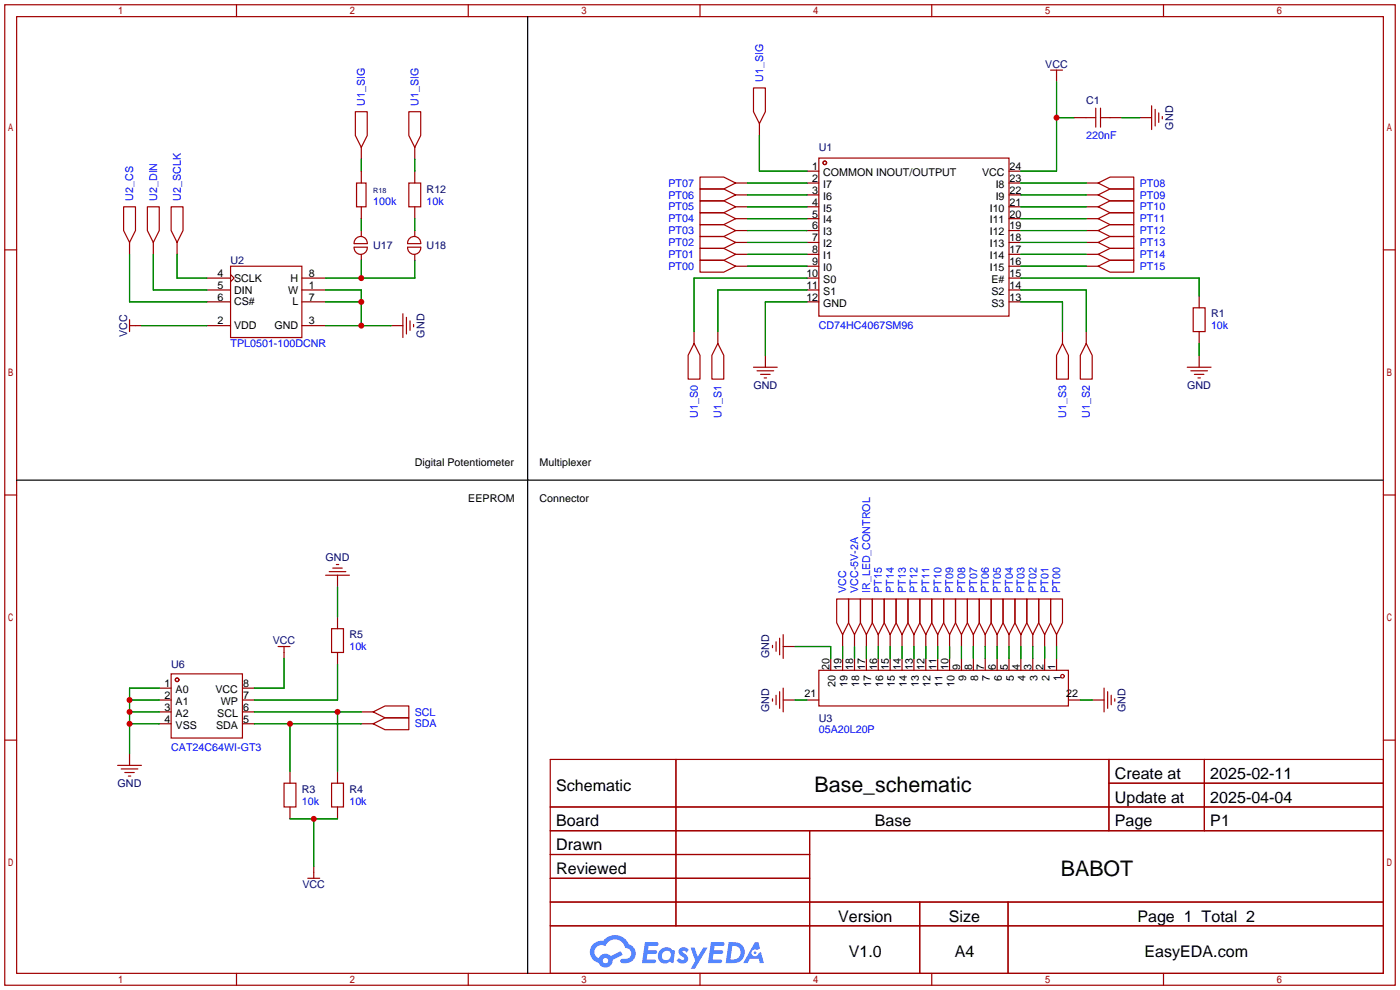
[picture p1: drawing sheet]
<svg xmlns="http://www.w3.org/2000/svg" width="299mm" height="212mm" viewBox="0 0 299 212" stroke-linecap="round" stroke-linejoin="round" font-family="sans-serif">
<g fill="none" stroke="#a10000" stroke-width=".25">
<path d="M1 1h297.2v209.6h-297.2zM3.6 3.6h292.1v204.4h-292.1zM50.5 1v2.6M100.1 1v2.6M149.6 1v2.6M199.1 1v2.6M248.7 1v2.6M1 53.4h2.6M295.7 53.4h2.5M1 105.8h2.6M295.7 105.8h2.5M1 158.2h2.6"/>
<path d="M295.7 158.2h2.5M117.6 162.3h178.1v45.7h-178.1zM117.6 172.5h178.1M117.6 177.5h178.1M144.5 162.3v35.6M173 177.5v30.5M237 162.3v15.2M237 167.4h58.7M257.4 162.3v15.2M117.6 182.6h55.4M117.6 192.8h178.1M117.6 187.7h55.4"/>
<path d="M117.6 197.9h178.1M196.6 192.8v15.2M215.4 192.8v15.2M50.5 208v2.6M100.1 208v2.6M149.6 208v2.6M199.1 208v2.6M248.7 208v2.6"/>
</g>
<g fill="#5487ff">
<path d="M145.3 202.7a1.3 1.3 0 0 1 1.9 .3l-.4 .6a.54 .54 0 0 0-.9-.2l.1 .2a1.34 1.34 0 0 1 .9 1.8 1.47 1.47 0 0 1-2.3-.1l.5-.6 .8 .5a.31 .31 0 0 0 .4-.3 .31 .31 0 0 0-.3-.4 1.12 1.12 0 0 1-.7-1.8z"/>
<path d="M147.6 202.5h.9l.6 2 1.2-2h.9l-2.7 4.6h-.9l1-1.7z"/>
<path d="M137.8 201.4h1.7a1.31 1.31 0 0 1 1.2 .2 .4 .4 0 0 1-.3 .5l-1.8 .1-.1 .9h1.6a.4 .4 0 0 1 .4 .4 .4 .4 0 0 1-.5 .4h-1.6l-.2 1.2h1.4a.46 .46 0 0 1 .5 0 .46 .46 0 0 1 .1 .5l-.4 .2h-2.6z"/>
<path d="M151.9 201.4h1.7a1.32 1.32 0 0 1 1.2 .2 .39 .39 0 0 1-.3 .5l-1.8 .1-.1 .9h1.6a.4 .4 0 0 1 .4 .4 .4 .4 0 0 1-.4 .4h-1.7l-.2 1.2h1.4a.46 .46 0 0 1 .5 0 .46 .46 0 0 1 .1 .5l-.4 .2h-2.6z"/>
<path d="M161.3 201.4h.8l.3 1.3-.6 .4a.75 .75 0 0 0-1.1 .3 .75 .75 0 0 0 .5 1 .75 .75 0 0 0 .9-.7l.5-.2 .6 2.3h-.8l-.3-.9h-1.8l-.5 .9h-1z"/>
<path d="M155.7 201.4l-.6 4.4h1.5a2.27 2.27 0 0 0 2.6-2.2 2.27 2.27 0 0 0-2.7-2.2zM156.5 202.1a1.5 1.5 0 0 1 1.8 1.6 1.5 1.5 0 0 1-1.9 1.4h-.3z"/>
<path d="M141.2 203a1.6 1.6 0 0 0-.3 2.3 1.6 1.6 0 0 0 2.3 .2l.7 .3 .3-2.4-.1-.3-.5-.1a1.58 1.58 0 0 0-2.4 0zM141.8 203.5a.98 .98 0 0 1 1.6 .4 .98 .98 0 0 1-1.1 1.3 .94 .94 0 0 1-.9-.7 .94 .94 0 0 1 .4-1z"/>
<path d="M126.8 201.8a2.37 2.37 0 0 0 1.1 4 1.54 1.54 0 0 0 1.8 1 1.54 1.54 0 0 0 1.2-1.6l2.2-1.1-.5-.8-2 1a1.57 1.57 0 0 0-2.7 .5 1.5 1.5 0 0 1-.7-2.1 1.5 1.5 0 0 1 2.2-.5 2.23 2.23 0 0 1 2.3-1.4 2.23 2.23 0 0 1 2 1.8 1.16 1.16 0 0 1 1.2 1.1 1.16 1.16 0 0 1-1.1 1.2h-.7a.47 .47 0 0 0-.5 .4 .47 .47 0 0 0 .4 .5 2.17 2.17 0 0 0 2.5-.9 2.17 2.17 0 0 0-.3-2.7l-.8-.4a3.2 3.2 0 0 0-5.5-.7l-1.1 .1zM128.8 205.3a.6 .6 0 0 1 1.2 0 .6 .6 0 0 1-1.2 0z"/>
<circle cx="161.4" cy="203.6" r=".28"/>
</g>
<g fill="none" stroke="#a10000" stroke-width=".25">
<path d="M161 18.8h2.6v5.1l-1.3 2.5-1.3-2.5zM224.5 15h2.6M225.8 15v1.3M75.9 23.9h2.6v5.1l-1.3 2.5-1.3-2.5zM76.2 39.1h2v5.1h-2zM87.4 39.1h2.5v5.1h-2.5zM87.4 23.9h2.5v5.1l-1.3 2.5-1.2-2.5zM149.6 37.8h5.1l2.5 1.3-2.5 1.3h-5.1zM175 33.8h40.6v33.8h-40.6zM232.2 25.1h2M234.2 23.1v4.1M234.7 39.1l2.5-1.3h5.1v2.6h-5.1z"/>
<path d="M235.2 25.1h2M235.2 23.1v4.1M246.1 22.6v5.1M246.9 23.4v3.5M247.6 24.1v2.1M248.4 24.9v.5M26.4 44.2h2.6v5.1l-1.3 2.5-1.3-2.5zM31.5 44.2h2.5v5.1l-1.2 2.5-1.3-2.5zM36.6 44.2h2.5v5.1l-1.3 2.5-1.2-2.5zM49.3 56.9h15.2v15.2h-15.2zM75.7 52.8h2.8a1.4 1.4 0 0 1-1.4 1.6 1.4 1.4 0 0 1-1.4-1.6zM76 51a1.4 1.4 0 0 1 1.6-.3 1.4 1.4 0 0 1 .9 1.4h-2.8l.1-.7z"/>
<path d="M87.1 52.8h2.8a1.4 1.4 0 0 1-1.4 1.6 1.4 1.4 0 0 1-1.4-1.6zM87.5 51a1.4 1.4 0 0 1 1.6-.3 1.4 1.4 0 0 1 .8 1.4h-2.8l.1-.7zM149.6 53.1h5.1l2.5 1.3-2.5 1.2h-5.1zM149.6 55.6h5.1l2.5 1.3-2.5 1.3h-5.1zM149.6 50.5h5.1l2.5 1.3-2.5 1.3h-5.1zM149.6 48h5.1l2.5 1.3-2.5 1.2h-5.1zM149.6 45.5h5.1l2.5 1.2-2.5 1.3h-5.1zM149.6 42.9h5.1l2.5 1.3-2.5 1.3h-5.1zM149.6 40.4h5.1l2.5 1.3-2.5 1.2h-5.1zM234.7 41.7l2.5-1.3h5.1v2.5h-5.1zM234.7 44.2l2.5-1.3h5.1v2.6h-5.1zM234.7 46.7l2.5-1.2h5.1v2.5h-5.1z"/>
<path d="M234.7 49.3l2.5-1.3h5.1v2.5h-5.1zM234.7 51.8l2.5-1.3h5.1v2.6h-5.1zM234.7 54.4l2.5-1.3h5.1v2.5h-5.1zM234.7 56.9l2.5-1.3h5.1v2.6h-5.1zM27.7 68.3v2.6M27.7 69.6h1.3M86.1 67.1v5M86.9 67.8v3.6M87.6 68.6v2M88.4 69.3v.5M148.3 73.4l1.3 2.5v5.1h-2.5v-5.1zM153.4 73.4l1.3 2.5v5.1h-2.6v-5.1z"/>
<path d="M161 78.5h5.1M161.8 79.2h3.6M227.1 73.4l1.2 2.5v5.1h-2.5v-5.1zM232.2 73.4l1.2 2.5v5.1h-2.5v-5.1zM253.7 78.5h5.1M254.5 79.2h3.6M255 65.8h2.6v5.1h-2.6zM162.6 80h2M163.3 80.8h.5M255.3 80h2M256 80.8h.5M59.4 138.2h2.6"/>
<path d="M60.7 138.2v1.2M69.6 122.9h5.1M70.4 122.2h3.5M70.9 134.4h2.5v5h-2.5zM71.1 121.4h2.1M71.9 120.6h.5M165.1 137.9v.5M165.9 137.2v2M166.6 136.4v3.6M167.4 135.6v5.1M178.8 128h2.6v5.1l-1.3 2.5-1.3-2.5zM181.4 128h2.5v5.1l-1.3 2.5-1.2-2.5z"/>
<path d="M183.9 128h2.5v5.1l-1.2 2.5-1.3-2.5zM186.4 128h2.6v5.1l-1.3 2.5-1.3-2.5zM189 128h2.5v5.1l-1.3 2.5-1.2-2.5zM191.5 128h2.6v5.1l-1.3 2.5-1.3-2.5zM194.1 128h2.5v5.1l-1.3 2.5-1.2-2.5zM196.6 128h2.5v5.1l-1.2 2.5-1.3-2.5zM199.1 128h2.6v5.1l-1.3 2.5-1.3-2.5zM201.7 128h2.5v5.1l-1.3 2.5-1.2-2.5zM204.2 128h2.6v5.1l-1.3 2.5-1.3-2.5zM206.8 128h2.5v5.1l-1.3 2.5-1.2-2.5zM209.3 128h2.5v5.1l-1.2 2.5-1.3-2.5zM211.8 128h2.6v5.1l-1.3 2.5-1.3-2.5z"/>
<path d="M214.4 128h2.5v5.1l-1.3 2.5-1.2-2.5zM216.9 128h2.6v5.1l-1.3 2.5-1.3-2.5zM219.5 128h2.5v5.1l-1.3 2.5-1.2-2.5zM222 128h2.5v5.1l-1.2 2.5-1.3-2.5zM224.5 128h2.6v5.1l-1.3 2.5-1.3-2.5zM36.6 144h15.2v13.7h-15.2zM79.8 152.1l2.5-1.2h5.1v2.5h-5.1zM79.8 154.7l2.5-1.3h5.1v2.6h-5.1zM165.1 149.4v.5M165.9 148.6v2M166.6 147.8v3.6M167.4 147.1v5"/>
<path d="M175 143.3h53.3v7.6h-53.3zM236 147.1v5M236.7 147.8v3.6M237.5 148.6v2M238.3 149.4v.5M25.1 163.6h5.1M25.9 164.3h3.6M26.7 165.1h2M27.4 165.9h.5M60.7 167.4h2.5v5.1h-2.5zM70.9 167.4h2.5v5.1h-2.5zM65.8 187.7h2.5"/>
<path d="M67.1 186.4v1.3"/>
<circle cx="176.3" cy="34.8" r=".38"/>
<circle cx="37.8" cy="145.3" r=".38"/>
<circle cx="227.1" cy="144.5" r=".38"/>
</g>
<g fill="none" stroke="#870000" stroke-width=".25">
<path d="M225.8 16.3v1.2M77.2 31.5v2.5M77.2 36.6v2.5M88.6 31.5v2.5M88.6 36.6v2.5M157.2 39.1h2.6M162.3 26.4v2.6M172.5 36.6h2.5M172.5 39.1h2.5M215.6 36.6h2.6M215.6 39.1h2.6M229.6 25.1h2.6"/>
<path d="M232.2 39.1h2.5M237.2 25.1h2.6M243.6 25.1h2.5M27.7 51.8v2.6M32.8 51.8v2.6M37.8 51.8v2.6M44.2 59.4h5.1M49.3 58.7l.7 .7-.7 .8M64.5 59.4h5.1M77.2 44.2v2.5M77.2 49.3v1.2M77.2 54.4v1.2"/>
<path d="M88.6 44.2v2.5M88.6 49.3v1.2M88.6 54.4v1.2M157.2 41.7h2.6M157.2 44.2h2.6M157.2 46.7h2.6M157.2 49.3h2.6M157.2 51.8h2.6M157.2 54.4h2.6M157.2 56.9h2.6M172.5 41.7h2.5M172.5 44.2h2.5"/>
<path d="M172.5 46.7h2.5M172.5 49.3h2.5M172.5 51.8h2.5M172.5 54.4h2.5M172.5 56.9h2.5M172.5 59.4h2.5M215.6 41.7h2.6M215.6 44.2h2.6M215.6 46.7h2.6M215.6 49.3h2.6M215.6 51.8h2.6M215.6 54.4h2.6"/>
<path d="M215.6 56.9h2.6M215.6 59.4h2.6M232.2 41.7h2.5M232.2 44.2h2.5M232.2 46.7h2.5M232.2 49.3h2.5M232.2 51.8h2.5M232.2 54.4h2.5M232.2 56.9h2.5M29 69.6h1.2M44.2 62h5.1M44.2 64.5h5.1"/>
<path d="M44.2 69.6h5.1M64.5 62h5.1M64.5 64.5h5.1M64.5 69.6h5.1M83.6 69.6h2.5M148.3 70.9v2.5M153.4 70.9v2.5M163.6 75.9v2.6M172.5 62h2.5M172.5 64.5h2.5M215.6 62h2.6M215.6 64.5h2.6"/>
<path d="M227.1 70.9v2.5M232.2 70.9v2.5M256.3 63.2v2.6M256.3 70.9v2.5M256.3 75.9v2.6M60.7 139.4v1.3M72.1 122.9v2.6M72.1 131.8v2.6M72.1 139.4v2.6M167.4 138.2h2.5M180.1 135.6v2.6M182.6 135.6v2.6"/>
<path d="M185.2 135.6v2.6M187.7 135.6v2.6M190.2 135.6v2.6M192.8 135.6v2.6M195.3 135.6v2.6M197.9 135.6v2.6M200.4 135.6v2.6M202.9 135.6v2.6M205.5 135.6v2.6M208 135.6v2.6M210.6 135.6v2.6M213.1 135.6v2.6"/>
<path d="M215.6 135.6v2.6M218.2 135.6v2.6M220.7 135.6v2.6M223.3 135.6v2.6M225.8 135.6v2.6M34 149.6h2.6M34 147.1h2.6M34 152.1h2.6M34 154.7h2.6M51.8 149.6h2.6M51.8 147.1h2.6M51.8 152.1h2.6"/>
<path d="M51.8 154.7h2.6M77.2 152.1h2.6M77.2 154.7h2.6M167.4 149.6h2.5M172.5 149.6h2.5M177.5 140.7v2.6M180.1 140.7v2.6M182.6 140.7v2.6M185.2 140.7v2.6M187.7 140.7v2.6M190.2 140.7v2.6M192.8 140.7v2.6"/>
<path d="M195.3 140.7v2.6M197.9 140.7v2.6M200.4 140.7v2.6M202.9 140.7v2.6M205.5 140.7v2.6M208 140.7v2.6M210.6 140.7v2.6M213.1 140.7v2.6M215.6 140.7v2.6M218.2 140.7v2.6M220.7 140.7v2.6M223.3 140.7v2.6"/>
<path d="M225.8 140.7v2.6M228.3 149.6h2.6M233.4 149.6h2.6M27.7 161v2.6M62 164.8v2.6M62 172.5v2.5M72.1 164.8v2.6M72.1 172.5v2.5M67.1 185.2v1.2"/>
</g>
<g fill="none" stroke="#008700" stroke-width=".25">
<path d="M225.8 17.5v19.1h-7.6M77.2 34v2.6M88.6 34v2.6M159.8 39.1h12.7M162.3 29v7.6h10.2M218.2 39.1h14M225.8 25.1h3.8M239.8 25.1h3.8M27.7 54.4v10.1h16.5M32.8 54.4v7.6h11.4M37.8 54.4v5h6.4M77.2 46.7v2.6"/>
<path d="M77.2 55.6v3.8M88.6 55.6v3.8h-19M88.6 46.7v2.6M159.8 41.7h12.7M159.8 44.2h12.7M159.8 46.7h12.7M159.8 49.3h12.7M159.8 51.8h12.7M159.8 54.4h12.7M159.8 56.9h12.7M172.5 59.4h-24.2v11.5M218.2 41.7h14"/>
<path d="M218.2 44.2h14M218.2 46.7h14M218.2 49.3h14M218.2 51.8h14M218.2 54.4h14M218.2 56.9h14M218.2 59.4h38.1v3.8M30.2 69.6h14M69.6 64.5h7.6M69.6 62h7.6v7.6M69.6 69.6h14M172.5 64.5h-8.9v11.4"/>
<path d="M172.5 62h-19.1v8.9M218.2 64.5h8.9v6.4M218.2 62h14v8.9M256.3 73.4v2.5M72.1 125.5v6.3M169.9 138.2h7.6v2.5M180.1 138.2v2.5M182.6 138.2v2.5M185.2 138.2v2.5M187.7 138.2v2.5M190.2 138.2v2.5M192.8 138.2v2.5"/>
<path d="M195.3 138.2v2.5M197.9 138.2v2.5M200.4 138.2v2.5M202.9 138.2v2.5M205.5 138.2v2.5M208 138.2v2.5M210.6 138.2v2.5M213.1 138.2v2.5M215.6 138.2v2.5M218.2 138.2v2.5M220.7 138.2v2.5M223.3 138.2v2.5"/>
<path d="M225.8 138.2v2.5M27.7 149.6h6.3M27.7 154.7h6.3M27.7 152.1h6.3M34 147.1h-6.3v13.9M54.4 154.7h22.8M54.4 152.1h22.8M60.7 140.7v6.4h-6.3M62 154.7v10.1M72.1 142v7.6h-17.7M72.1 152.1v12.7M169.9 149.6h2.6"/>
<path d="M230.9 149.6h2.5M62 175h10.1M67.1 175v10.2"/>
</g>
<path d="M112.8 3.6v99h182.9M3.6 102.6h109.2v105.4" fill="none" stroke="#000" stroke-width=".25"/>
<g fill="#c00">
<circle cx="225.8" cy="25.1" r=".63"/>
<circle cx="77.2" cy="69.6" r=".63"/>
<circle cx="77.2" cy="64.5" r=".63"/>
<circle cx="27.7" cy="154.7" r=".63"/>
<circle cx="27.7" cy="152.1" r=".63"/>
<circle cx="27.7" cy="149.6" r=".63"/>
<circle cx="67.1" cy="175" r=".63"/>
<circle cx="62" cy="154.7" r=".63"/>
<circle cx="72.1" cy="152.1" r=".63"/>
<circle cx="77.2" cy="59.4" r=".63"/>
</g>
<g font-size="4.6">
<text x="174.1" y="169.3">Base_schematic</text>
<text x="226.7" y="187.1">BABOT</text>
</g>
<g font-size="3.4">
<text x="238.3" y="166.5">Create at</text>
<text x="258.7" y="166.5">2025-02-11</text>
<text x="118.9" y="169">Schematic</text>
<text x="238.3" y="171.6">Update at</text>
<text x="258.7" y="171.6">2025-04-04</text>
<text x="118.9" y="176.6">Board</text>
<text x="186.9" y="176.6">Base</text>
<text x="238.3" y="176.6">Page</text>
<text x="258.7" y="176.6">P1</text>
<text x="118.9" y="181.7">Drawn</text>
<text x="118.9" y="186.8">Reviewed</text>
<text x="179.1" y="197">Version</text>
<text x="202.8" y="197">Size</text>
<text x="243.1" y="197">Page 1 Total 2</text>
<text x="181.4" y="204.6">V1.0</text>
<text x="204" y="204.6">A4</text>
<text x="244.6" y="204.6">EasyEDA.com</text>
</g>
<g font-size="2.3" fill="#00f">
<text x="163.1" y="17.5" transform="rotate(-90 163.1 17.5)">U1_SIG</text>
<text x="78" y="22.6" transform="rotate(-90 78 22.6)">U1_SIG</text>
<text x="89.4" y="22.6" transform="rotate(-90 89.4 22.6)">U1_SIG</text>
<text x="232.2" y="29.7">220nF</text>
<text x="142.9" y="39.9">PT07</text>
<text x="243.6" y="39.9">PT08</text>
<text x="28.5" y="42.9" transform="rotate(-90 28.5 42.9)">U2_CS</text>
<text x="33.6" y="42.9" transform="rotate(-90 33.6 42.9)">U2_DIN</text>
<text x="38.6" y="42.9" transform="rotate(-90 38.6 42.9)">U2_SCLK</text>
<text x="79.8" y="43.7">100k</text>
<text x="91.2" y="43.7">10k</text>
<text x="142.9" y="47.5">PT04</text>
<text x="142.9" y="45">PT05</text>
<text x="142.9" y="42.4">PT06</text>
<text x="243.6" y="42.4">PT09</text>
<text x="243.6" y="45">PT10</text>
<text x="243.6" y="47.5">PT11</text>
<text x="142.9" y="52.6">PT02</text>
<text x="142.9" y="50.1">PT03</text>
<text x="243.6" y="50.1">PT12</text>
<text x="243.6" y="52.6">PT13</text>
<text x="142.9" y="55.1">PT01</text>
<text x="142.9" y="57.7">PT00</text>
<text x="243.6" y="55.1">PT14</text>
<text x="243.6" y="57.7">PT15</text>
<text x="175" y="70.4">CD74HC4067SM96</text>
<text x="258.8" y="70.4">10k</text>
<text x="49.3" y="74.2">TPL0501-100DCNR</text>
<text x="149.1" y="89.3" transform="rotate(-90 149.1 89.3)">U1_S0</text>
<text x="154.2" y="89.3" transform="rotate(-90 154.2 89.3)">U1_S1</text>
<text x="227.9" y="89.3" transform="rotate(-90 227.9 89.3)">U1_S3</text>
<text x="232.9" y="89.3" transform="rotate(-90 232.9 89.3)">U1_S2</text>
<text x="180.9" y="126.7" transform="rotate(-90 180.9 126.7)">VCC</text>
<text x="183.4" y="126.7" transform="rotate(-90 183.4 126.7)">VCC-5V-2A</text>
<text x="186" y="126.7" transform="rotate(-90 186 126.7)">IR_LED_CONTROL</text>
<text x="188.5" y="126.7" transform="rotate(-90 188.5 126.7)">PT15</text>
<text x="191" y="126.7" transform="rotate(-90 191 126.7)">PT14</text>
<text x="193.6" y="126.7" transform="rotate(-90 193.6 126.7)">PT13</text>
<text x="196.1" y="126.7" transform="rotate(-90 196.1 126.7)">PT12</text>
<text x="198.7" y="126.7" transform="rotate(-90 198.7 126.7)">PT11</text>
<text x="201.2" y="126.7" transform="rotate(-90 201.2 126.7)">PT10</text>
<text x="203.7" y="126.7" transform="rotate(-90 203.7 126.7)">PT09</text>
<text x="206.3" y="126.7" transform="rotate(-90 206.3 126.7)">PT08</text>
<text x="208.8" y="126.7" transform="rotate(-90 208.8 126.7)">PT07</text>
<text x="211.4" y="126.7" transform="rotate(-90 211.4 126.7)">PT06</text>
<text x="213.9" y="126.7" transform="rotate(-90 213.9 126.7)">PT05</text>
<text x="216.4" y="126.7" transform="rotate(-90 216.4 126.7)">PT04</text>
<text x="219" y="126.7" transform="rotate(-90 219 126.7)">PT03</text>
<text x="221.5" y="126.7" transform="rotate(-90 221.5 126.7)">PT02</text>
<text x="224.1" y="126.7" transform="rotate(-90 224.1 126.7)">PT01</text>
<text x="226.6" y="126.7" transform="rotate(-90 226.6 126.7)">PT00</text>
<text x="74.7" y="139">10k</text>
<text x="88.6" y="152.9">SCL</text>
<text x="88.6" y="155.5">SDA</text>
<text x="36.6" y="160.6">CAT24C64WI-GT3</text>
<text x="175" y="156.7">05A20L20P</text>
<text x="64.5" y="172">10k</text>
<text x="74.7" y="172">10k</text>
</g>
<g font-size="2.3" fill="#000080">
<text x="223.4" y="14.5">VCC</text>
<text x="232.2" y="22.1">C1</text>
<text x="250.7" y="27.7" transform="rotate(-90 250.7 27.7)">GND</text>
<text x="175" y="32.3">U1</text>
<text x="91.2" y="41.2">R12</text>
<text x="79.8" y="53.1">U17</text>
<text x="91.2" y="53.1">U18</text>
<text x="49.3" y="56.4">U2</text>
<text x="258.8" y="67.8">R1</text>
<text x="27.2" y="72" transform="rotate(-90 27.2 72)">VCC</text>
<text x="90.7" y="72.1" transform="rotate(-90 90.7 72.1)">GND</text>
<text x="161" y="83.1">GND</text>
<text x="253.7" y="83.1">GND</text>
<text x="69.6" y="119.9">GND</text>
<text x="58.3" y="137.7">VCC</text>
<text x="74.7" y="136.4">R5</text>
<text x="36.6" y="142.8">U6</text>
<text x="164.4" y="140.7" transform="rotate(-90 164.4 140.7)">GND</text>
<text x="164.4" y="152.1" transform="rotate(-90 164.4 152.1)">GND</text>
<text x="175" y="154.2">U3</text>
<text x="240.6" y="152.1" transform="rotate(-90 240.6 152.1)">GND</text>
<text x="25.1" y="168.2">GND</text>
<text x="64.5" y="169.4">R3</text>
<text x="74.7" y="169.4">R4</text>
<text x="64.6" y="189.8">VCC</text>
</g>
<g font-size="2.3">
<text x="173.6" y="36.3">1</text>
<text x="173.6" y="38.9">2</text>
<text x="173.6" y="41.4">3</text>
<text x="175.9" y="37.6">COMMON INOUT/OUTPUT</text>
<text x="175.9" y="40.1">I7</text>
<text x="209.9" y="37.6">VCC</text>
<text x="212.8" y="40.1">I8</text>
<text x="215.8" y="41.4">22</text>
<text x="215.8" y="38.9">23</text>
<text x="215.8" y="36.3">24</text>
<text x="173.6" y="43.9">4</text>
<text x="173.6" y="46.5">5</text>
<text x="175.9" y="42.7">I6</text>
<text x="175.9" y="45.2">I5</text>
<text x="175.9" y="47.8">I4</text>
<text x="211.5" y="47.8">I11</text>
<text x="211.5" y="45.2">I10</text>
<text x="212.8" y="42.7">I9</text>
<text x="215.8" y="46.5">20</text>
<text x="215.8" y="43.9">21</text>
<text x="173.6" y="49">6</text>
<text x="173.6" y="51.6">7</text>
<text x="175.9" y="50.3">I3</text>
<text x="175.9" y="52.8">I2</text>
<text x="211.5" y="52.8">I13</text>
<text x="211.5" y="50.3">I12</text>
<text x="215.8" y="51.6">18</text>
<text x="215.8" y="49">19</text>
<text x="46.5" y="59.2">4</text>
<text x="66" y="59.2">8</text>
<text x="172.3" y="59.2">10</text>
<text x="173.6" y="54.1">8</text>
<text x="173.6" y="56.6">9</text>
<text x="175.9" y="55.4">I1</text>
<text x="175.9" y="57.9">I0</text>
<text x="211.5" y="57.9">I15</text>
<text x="211.5" y="55.4">I14</text>
<text x="215.8" y="59.2">15</text>
<text x="215.8" y="56.6">16</text>
<text x="215.8" y="54.1">17</text>
<text x="46.5" y="61.7">5</text>
<text x="46.5" y="64.3">6</text>
<text x="50" y="60.2">SCLK</text>
<text x="50" y="62.7">DIN</text>
<text x="50" y="65.3">CS#</text>
<text x="61.6" y="62.7">W</text>
<text x="62.1" y="60.2">H</text>
<text x="62.5" y="65.3">L</text>
<text x="66" y="61.7">1</text>
<text x="66" y="64.3">7</text>
<text x="172.3" y="61.7">11</text>
<text x="172.3" y="64.3">12</text>
<text x="175.9" y="60.5">S0</text>
<text x="175.9" y="63">S1</text>
<text x="175.9" y="65.5">GND</text>
<text x="211.9" y="65.5">S3</text>
<text x="211.9" y="63">S2</text>
<text x="211.9" y="60.5">E#</text>
<text x="215.8" y="64.3">13</text>
<text x="215.8" y="61.7">14</text>
<text x="46.5" y="69.3">2</text>
<text x="50" y="70.4">VDD</text>
<text x="58.7" y="70.4">GND</text>
<text x="66" y="69.3">3</text>
<text x="88.6" y="99.6">Digital Potentiometer</text>
<text x="115.3" y="99.6">Multiplexer</text>
<text x="100.1" y="107.2">EEPROM</text>
<text x="115.3" y="107.2">Connector</text>
<text x="177.3" y="143.1" transform="rotate(-90 177.3 143.1)">20</text>
<text x="179.8" y="143.1" transform="rotate(-90 179.8 143.1)">19</text>
<text x="182.4" y="143.1" transform="rotate(-90 182.4 143.1)">18</text>
<text x="184.9" y="143.1" transform="rotate(-90 184.9 143.1)">17</text>
<text x="187.5" y="143.1" transform="rotate(-90 187.5 143.1)">16</text>
<text x="190" y="143.1" transform="rotate(-90 190 143.1)">15</text>
<text x="192.5" y="143.1" transform="rotate(-90 192.5 143.1)">14</text>
<text x="195.1" y="143.1" transform="rotate(-90 195.1 143.1)">13</text>
<text x="197.6" y="143.1" transform="rotate(-90 197.6 143.1)">12</text>
<text x="200.2" y="143.1" transform="rotate(-90 200.2 143.1)">11</text>
<text x="202.7" y="143.1" transform="rotate(-90 202.7 143.1)">10</text>
<text x="205.2" y="143.1" transform="rotate(-90 205.2 143.1)">9</text>
<text x="207.8" y="143.1" transform="rotate(-90 207.8 143.1)">8</text>
<text x="210.3" y="143.1" transform="rotate(-90 210.3 143.1)">7</text>
<text x="212.9" y="143.1" transform="rotate(-90 212.9 143.1)">6</text>
<text x="215.4" y="143.1" transform="rotate(-90 215.4 143.1)">5</text>
<text x="217.9" y="143.1" transform="rotate(-90 217.9 143.1)">4</text>
<text x="220.5" y="143.1" transform="rotate(-90 220.5 143.1)">3</text>
<text x="223" y="143.1" transform="rotate(-90 223 143.1)">2</text>
<text x="225.6" y="143.1" transform="rotate(-90 225.6 143.1)">1</text>
<text x="35.2" y="146.8">1</text>
<text x="35.2" y="149.4">2</text>
<text x="37.5" y="148.1">A0</text>
<text x="46" y="148.1">VCC</text>
<text x="51.9" y="149.4">7</text>
<text x="51.9" y="146.8">8</text>
<text x="172" y="148.9">21</text>
<text x="178.6" y="146.7" transform="rotate(-90 178.6 146.7)">20</text>
<text x="181.1" y="146.7" transform="rotate(-90 181.1 146.7)">19</text>
<text x="183.6" y="146.7" transform="rotate(-90 183.6 146.7)">18</text>
<text x="186.2" y="146.7" transform="rotate(-90 186.2 146.7)">17</text>
<text x="188.7" y="146.7" transform="rotate(-90 188.7 146.7)">16</text>
<text x="191.3" y="146.7" transform="rotate(-90 191.3 146.7)">15</text>
<text x="193.8" y="146.7" transform="rotate(-90 193.8 146.7)">14</text>
<text x="196.3" y="146.7" transform="rotate(-90 196.3 146.7)">13</text>
<text x="198.9" y="146.7" transform="rotate(-90 198.9 146.7)">12</text>
<text x="201.4" y="146.7" transform="rotate(-90 201.4 146.7)">11</text>
<text x="204" y="146.7" transform="rotate(-90 204 146.7)">10</text>
<text x="206.5" y="145.5" transform="rotate(-90 206.5 145.5)">9</text>
<text x="209" y="145.5" transform="rotate(-90 209 145.5)">8</text>
<text x="211.6" y="145.5" transform="rotate(-90 211.6 145.5)">7</text>
<text x="214.1" y="145.5" transform="rotate(-90 214.1 145.5)">6</text>
<text x="216.7" y="145.5" transform="rotate(-90 216.7 145.5)">5</text>
<text x="219.2" y="145.5" transform="rotate(-90 219.2 145.5)">4</text>
<text x="221.7" y="145.5" transform="rotate(-90 221.7 145.5)">3</text>
<text x="224.3" y="145.5" transform="rotate(-90 224.3 145.5)">2</text>
<text x="226.8" y="145.5" transform="rotate(-90 226.8 145.5)">1</text>
<text x="227.9" y="148.9">22</text>
<text x="35.2" y="151.9">3</text>
<text x="35.2" y="154.4">4</text>
<text x="37.5" y="150.6">A1</text>
<text x="37.5" y="153.2">A2</text>
<text x="37.5" y="155.7">VSS</text>
<text x="46.2" y="155.7">SDA</text>
<text x="46.4" y="153.2">SCL</text>
<text x="47.2" y="150.6">WP</text>
<text x="51.9" y="154.4">5</text>
<text x="51.9" y="151.9">6</text>
</g>
<text font-size="1.5" fill="#000080" x="79.8" y="41.3">R18</text>
</svg>
